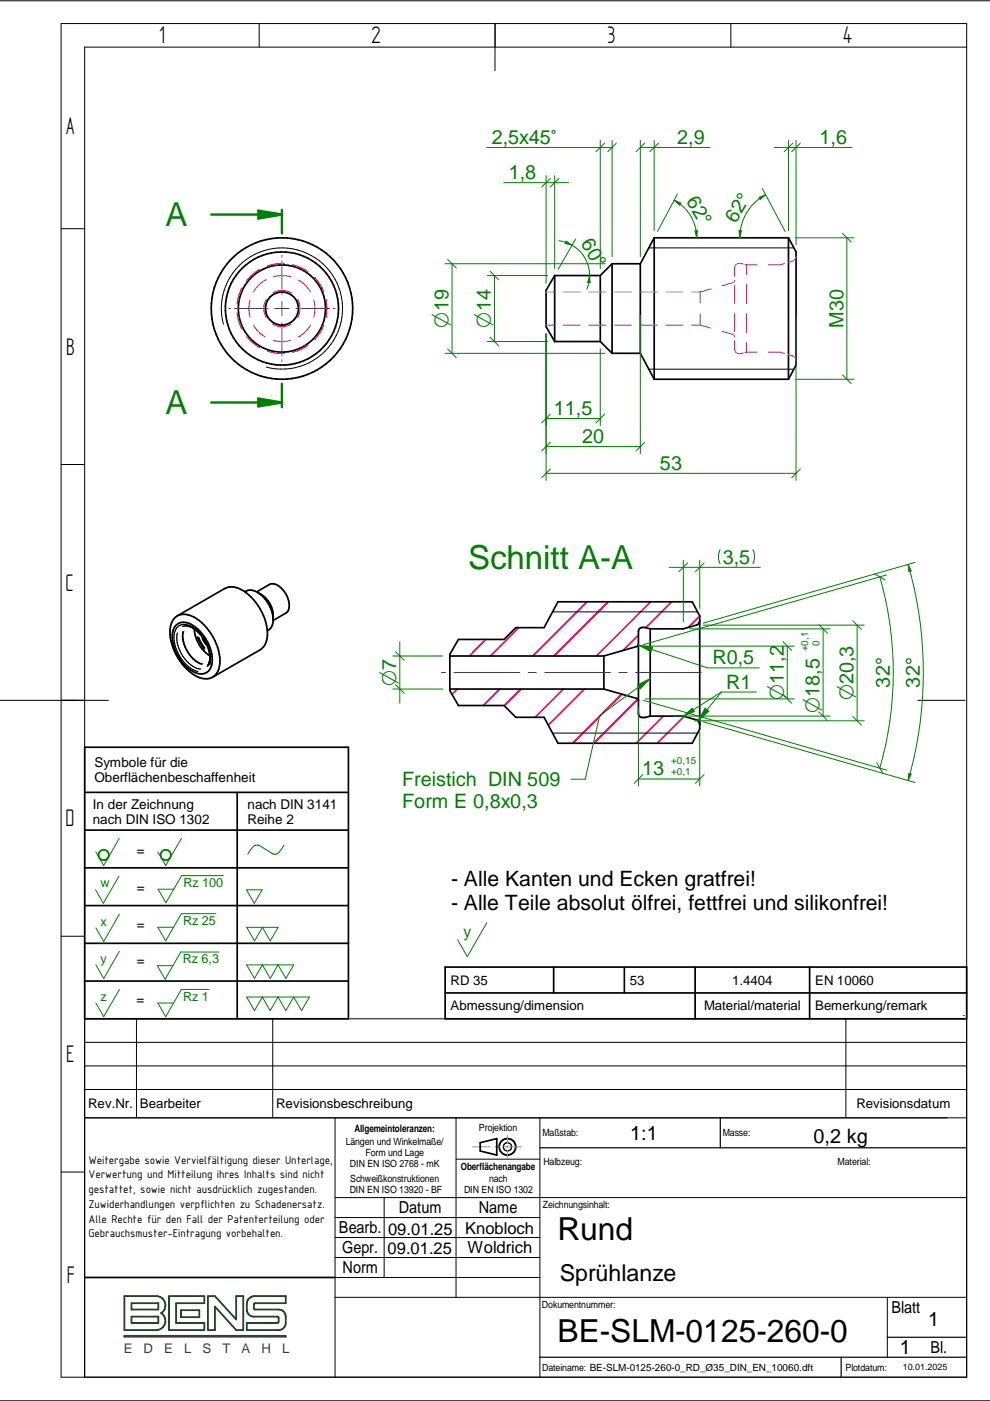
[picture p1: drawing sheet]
<svg xmlns="http://www.w3.org/2000/svg" width="210mm" height="297mm" viewBox="0 0 210 297" stroke-linecap="round" stroke-linejoin="round" font-family="sans-serif">
<g fill="none" stroke="#000" stroke-width=".21">
<path d="M0 .2h209.9M13 5h192v287h-192zM54.9 5v5M105 5l-.1 10M155 5v5M205 10h-187.1v282M13 48.5h4.9M47.4 68.7a12.9 12.9 0 0 1 11.3-16.1 12.9 12.9 0 0 1 13.9 13.9 12.9 12.9 0 0 1-16.1 11.3M13 98.5h4.9M0 148.5h23M194.6 148.5h10M13 198.5h4.9"/>
<path d="M17.9 216h187.1M28.9 216v21M57.8 216v21M179.3 216v21M17.9 226h187.1M17.9 237h187.1M17.9 231h187.1M17.9 221h187.1M71 237v55M96.7 237v38.1M114.5 237v55M13 248.5h4.9"/>
<path d="M71 258.1h43.5M71 253.9h134M81.4 253.9v16.9M96.7 245.8h17.8M71 275.1h134M71 262.4h43.5M71 266.6h43.5M71 270.8h43.5M188.1 275.1v12.7M0 297h209.9"/>
</g>
<g fill="none" stroke="#000" stroke-width=".25">
<path d="M152.7 237v6.4M114.5 243.4h90.5M114.5 287.8h90.5M178.4 287.8v4.2M188.1 283.5h16.9"/>
<circle cx="107.6" cy="243.2" r=".87"/>
</g>
<g fill="none" stroke="#000" stroke-width=".36">
<path d="M17.9 158.4h56v57.6h-56zM17.9 176h56M17.9 168h56M50.3 168v48M17.9 184h56M17.9 192h56M17.9 200h56M17.9 208h56M101.8 242.3l3.5-.9v3.5l-3.5-.9zM17.9 270.8h53.1"/>
<circle cx="59.8" cy="65.4" r="9.2"/>
<circle cx="59.8" cy="65.4" r="12"/>
<circle cx="59.8" cy="65.4" r="15"/>
<circle cx="59.8" cy="65.4" r="3.5"/>
<circle cx="107.6" cy="243.2" r="1.75"/>
</g>
<path d="M100.2 243.1h3.8M104.9 243.1h1M106.8 243.1h3.8M107.6 240.7v1.8M107.6 242.9v.5M107.6 243.8v1.8" fill="none" stroke="#229aff" stroke-width=".21"/>
<path d="M26.4 274.8h6.7a1.95 1.95 0 0 1 1.9 1.4 1.95 1.95 0 0 1-.8 2.2 1.95 1.95 0 0 1 .8 2.2 1.95 1.95 0 0 1-1.9 1.4h-6.7zM27.9 276.3h5.7v1.3h-5.7zM27.9 279.1h5.7v1.4h-5.7zM35.8 274.8h7.5v1.5h-6v4.2h6v1.5h-7.5zM38.4 277.8h3.9v1.5h-3.9zM44.1 274.8h1.5l4.5 5v-5h1.5v7.2h-1.5l-4.5-5v5h-1.5zM52.7 275.4l.6-.4 .7-.2h6.6v1.5h-6.5l-.3 .3v.7l.2 .3h5.1l.6 .2 .6 .4a2.99 2.99 0 0 1 .3 2.3l-.3 .9-.9 .6h-7.1v-1.5h6.5l.3-.3v-.8l-.3-.3h-5.3l-.8-.5a3.4 3.4 0 0 1-.2-2.9z" fill="none" stroke="#004000" stroke-width=".36"/>
<path d="M26.4 283.2h34.2v.2h-34.2z" fill="none" stroke="#3f3f3f" stroke-width=".36"/>
<path d="M204.2 215.3h.1M204.2 216h.1" fill="none" stroke="#008000" stroke-width=".25"/>
<g fill="none" stroke="#008000" stroke-width=".21">
<path d="M25.3 177.8l-3.3 5.7-1.7-2.9M38.5 177.8l-3.4 5.7-1.6-2.9M60.2 179.2a3 3 0 0 1-1.9 1.9l-.4-.1-2.7-1.6a1.3 1.3 0 0 0-1.9 .5l-.8 1.2M25.2 185.8l-3.3 5.7-1.6-2.9M25.3 193.8l-3.3 5.8-1.7-2.9M45.8 193.7h-7.3l-3.4 5.8-1.6-2.9h3.3M47.3 185.7h-8.8l-3.3 5.7-1.7-2.9h3.3M52.3 188.7h3.3l-1.7 2.8zM52.3 196.6h6.7l-1.7 2.9-1.7-2.9-1.6 2.9zM103.2 195.6l-4.1 7.2-2.1-3.6M25.3 201.7l-3.3 5.8-1.7-2.9M25.3 209.8l-3.3 5.7-1.7-2.8"/>
<path d="M44.3 209.8h-5.8l-3.4 5.8-1.6-2.9h3.3M46.4 201.8h-8.1l-3.3 5.8-1.6-2.9h3.3M52.3 204.6h10l-1.7 2.9-1.7-2.9-1.6 2.9-1.7-2.9-1.6 2.9zM52.3 211.4h13.3l-1.7 2.9-1.6-2.9-1.7 2.9-1.7-2.9-1.6 2.9-1.7-2.9-1.6 2.9z"/>
</g>
<g fill="none" stroke="#008000" stroke-width=".36">
<circle cx="22" cy="181.3" r="1.1"/>
<circle cx="35.1" cy="181.3" r="1.1"/>
</g>
<g fill="none" stroke="#f0f" stroke-width=".25">
<path d="M53.8 58l-1.5 1.5M55 57.2l-.5 .3M55 57.2a8 8 0 0 0-2.7 2.3M56.3 59.4a6.8 6.8 0 0 0-2.6 2.5M56.3 59.4h.1M58 58.7l.4-.2a7.2 7.2 0 0 1 3.2 .2M60.2 55.9h-1.5l-2 .5M60.2 55.9l-1.5 .1-2 .5M62 56.2l1.9 .6M62 56.1l.2 .1a8 8 0 0 1 3.1 1.5M63.3 59.4l.3 .2a7 7 0 0 1 2.2 2.3M64.7 57.2l.6 .4"/>
<path d="M66.7 58.9a8.7 8.7 0 0 1 1.9 2.9M66.7 58.8l.7 .8M50.3 66.3v.5M50.3 66.8l.4 1.7 .6 1.3M50.3 64.1v.4M50.3 66.3l.1 .4M50.4 66.7l.4 1.8 .6 1.3M50.4 64.1l-.1 .4M51.3 61.1l-.5 1.3-.5 1.7a7.4 7.4 0 0 1 1-3zM52.3 71.3l.8 .9 1.4 1.2M52.3 71.3l1.5 1.5 1.2 .9M53 63.6a6.7 6.7 0 0 0 0 3.6"/>
<path d="M53.7 68.9l.3 .5a6.9 6.9 0 0 0 2.3 2.1M56.5 63.5a3.7 3.7 0 0 0 0 3.8M56.7 74.4l2 .5 1.5 .1M56.7 74.4l2 .4 1.5 .1M57.8 68.7a3.8 3.8 0 0 0 3.9 0M57.8 68.7h.1M57.8 62.1a3.8 3.8 0 0 1 3.9 0M58 72.2l.4 .1a7.1 7.1 0 0 0 3.2-.1M61.7 62.1h.1M63.1 63.5a3.8 3.8 0 0 1 0 3.8M65.3 73.2l-1.4 .8-1.9 .6M65.3 73.2a8.7 8.7 0 0 1-3.2 1.5"/>
<path d="M65.8 68.9l-.1 .2a7.1 7.1 0 0 1-2.4 2.4M66.5 63.6l.1 .3a6.7 6.7 0 0 1-.1 3.3M67.8 60.3l.8 1.6M67.9 70.5l-1.2 1.5M68.6 68.9l-.3 .8M68.6 69l-.8 1.5-1.1 1.4M69.1 63.6a9.3 9.3 0 0 1 0 3.6M69.1 67.2h.1M69.2 63.6h.1M69.2 63.6a9.5 9.5 0 0 1 0 3.6M69.2 67.2h.1"/>
</g>
<path d="M44.8 45.5h15v4M59.8 81.3v4" fill="none" stroke="#008000" stroke-width=".51"/>
<path d="M54.8 44.7l5 .8-5 .8z" fill="#008000"/>
<path d="M54.8 44.7l5 .8-5 .8zM44.8 85.3h15" fill="none" stroke="#008000" stroke-width=".51"/>
<path d="M54.8 84.5l5 .8-5 .9z" fill="#008000"/>
<path d="M59.8 44.5v1M54.8 84.5l5 .8-5 .9zM59.8 85.3v1" fill="none" stroke="#008000" stroke-width=".51"/>
<g fill="none" stroke="#f00" stroke-width=".36">
<path d="M103 135.6l-3.5 3.5M110 133.1l-6 6M124.5 127.6l-11.5 11.5M128.9 127.6l-11.4 11.5M135.4 134.6l-3.3 3.3M137.9 127.6l-11.5 11.5M142.4 127.6l-5.5 5.5M148.4 130.6l-2.4 2.4M97 146.1l-1.2 1.1M106 146.1l-3.5 3.5M110.4 146.1l-3.5 3.5M119.4 146.1l-6 6"/>
<path d="M123.9 146.1l-7.7 7.7M131.8 147.2l-10.4 10.4M135.2 148.2l-9.3 9.4M140.6 151.8l-5.7 5.8M145.1 151.9l-5.7 5.7"/>
</g>
<g fill="none" stroke="#000" stroke-width=".36">
<path d="M117.6 58.4l-1.8 3.2v7.7l1.8 3.1M117.6 58.4h9.7M117.6 58.4v14M127.3 58.4v14M129.8 55.9l-2.5 2.5M129.8 55.9h6M129.8 55.9v19M135.8 55.9v19M138.7 50.4l-2.9 5.5M138.7 50.4h28.5M138.7 50.4v30M167.2 50.4l1.6 3v24l-1.6 3"/>
<path d="M167.2 50.4v30M117.6 72.4h9.7M127.3 72.4l2.5 2.5M129.8 74.9h6M135.8 74.9l2.9 5.5M138.7 80.4h28.5M37.1 132.8a2.68 2.68 0 0 1 3.9-.2 8.9 8.9 0 0 1 3.9 8.4 2.33 2.33 0 0 1-3.6 1.6 8.9 8.9 0 0 1-4.7-8.5zM37.2 130.9a4 4 0 0 1 5 .7 11.6 11.6 0 0 1 4.4 9.1 3.1 3.1 0 0 1-1.5 2.9 3.1 3.1 0 0 1-3.3-.1 11.1 11.1 0 0 1-5.6-10.9l.4-1zM37.6 130.6l10-5.8a4.6 4.6 0 0 1 5.2 1.4 11.2 11.2 0 0 1 3.8 9.1l-.1 .5a3.1 3.1 0 0 1-1.3 2l-10.1 5.8M39.1 132.7a4.4 4.4 0 0 1 3 1.4l1.3 1.7 1 2.4 .1 1.8-.5 1.2M41.2 133.3a7.1 7.1 0 0 0 3.3 5.7M51.9 125.5l.6-.3 .8-.1 1.3 .5"/>
<path d="M54.4 125.5l2.7-1.6a2.5 2.5 0 0 1 2.9 1.2 4.5 4.5 0 0 1 1.1 4.4l-.5 .5-2.7 1.6M54.6 125.6a5.7 5.7 0 0 1 3.3 5.8M54.6 125.6a7.4 7.4 0 0 1 3.3 5.8M57.9 131.4l-.2 1.3-.5 .6-.5 .4M95.4 139.1h32.6M97.2 135.6h9.7l2.5-2.5h6l2.9-5.5h28.5l1.6 3v24l-1.6 3h-28.5l-2.9-5.5h-6l-2.5-2.5h-9.7l-1.8-3.2v-7.7zM128 139.1v7M135.4 136.6l-.4 .5-7 2M137.9 133.3l-1.2-.3a.94 .94 0 0 0-1.3 .8v17.5l.1 .5a1.19 1.19 0 0 0 1.3 .3l1.1-.3M137.9 133.3v18.5M148.4 131.6a.97 .97 0 0 1-.8 .9l-2.9 .8h-6.8M95.4 146.1h32.6"/>
<path d="M128 146.1l7 2 .4 .5M137.9 151.8h6.8l2.9 .8a.97 .97 0 0 1 .8 1M94.4 205h110.6v11h-110.6zM94.4 210.5h110.6M117.4 205v5.5M132.4 205v5.5M147.4 205v11M171.7 205v11"/>
</g>
<path d="M137.6 52.6h30.7M137.6 78.3h30.7M117.2 129.7h30.7M117.2 155.4h30.7" fill="none" stroke="#000" stroke-width=".21"/>
<g fill="none" stroke="#00f" stroke-width=".21">
<path d="M59.8 54.2v.3M59.8 55.3v6M48.5 65.4h.4M49.7 65.4h5.9M56.4 65.4h.4M58.3 65.4h3M59.8 68.4v.4M59.8 69.5v6M59.8 76.3v.4M59.8 62.1v.3M59.8 63.9v3M62.8 65.4h.3"/>
<path d="M63.9 65.4h6M70.7 65.4h.3"/>
</g>
<path d="M37.6 134.2a7.1 7.1 0 0 0 4.6 7.6h.4M38.8 134h.1M38.8 134a6.7 6.7 0 0 0 3.9 6.8M38.9 134a6.7 6.7 0 0 0 3.9 6.8M38.9 132.8h-.2M41.8 135l.7 1.4 .8 1.2M41.9 135.1l.6 1.3 .9 1.2M42.1 135.1l.8 1.5 .6 .8M42.8 135.3l.8 1.4M42.8 140.8h.1M44.3 140.7h.1M44.5 140.9a7.9 7.9 0 0 0-4.6-8.4 2.19 2.19 0 0 0-3 2.2 8.1 8.1 0 0 0 5.1 7.7" fill="none" stroke="#000" stroke-width=".25"/>
<g fill="none" stroke="#f0f" stroke-width=".25">
<path d="M155.5 59.9l-2.4 .7M155.7 59.6l-.1 .2M155.8 59.4l-.1 .1M155.8 56.5v2.1M156.2 56l-.3 .2M156.7 55.9h-.3M156.9 55.9h.2M157.2 55.9l.4 .1M157.9 56.1l.4 .1M158.3 56.2v2M158.3 56.2h2.3M162.9 56.2h2.3"/>
<path d="M166.3 55.9l-.9 .2M168.2 55.3l-1 .3M168.7 54.8l-.3 .3M168.8 54.4l-.1 .2M115.8 68.9h1.8M115.8 61.9h1.8M119.4 68.9h3.6M119.4 61.9h3.6M124.8 68.9h3.7M124.9 61.9h3.6M130.3 68.9h3.6M130.3 61.9h3.6"/>
<path d="M135.7 68.9h3.7M135.8 61.9h3.6M141.2 68.9h3.6M141.2 61.9h3.6M146.6 68.9h1.8M146.7 61.9h1.7M148.4 68.9l2.3 .7M148.4 61.9v2.3M148.4 66.6v2.3M150.8 61.3l-2.4 .6M153.1 70.3l2.4 .7M155.6 71l.1 .2"/>
<path d="M155.7 71.3l.1 .1M155.8 60.6v3.8M155.8 66.4v3.9M155.8 72.2v2.2M155.9 74.5l.3 .3M156.4 74.9l.3 .1M157.1 75h-.2M157.6 74.8l-.4 .2M158.3 60.3v4.1M158.3 66.5v4M158.3 72.6v2.1M158.3 74.7h2.2"/>
<path d="M158.3 74.7l-.4 .1M162.9 74.7h2.3M165.3 74.7l1 .3M167.2 75.2l1 .3M168.4 75.7l.3 .3M168.7 76.2l.1 .2"/>
</g>
<g fill="none" stroke="#008000" stroke-width=".21">
<path d="M103.2 31.3h26.6M106.8 38.7h13.8M115.8 37.2v22.9M116.7 37.8l-1.8 1.8M117.6 37.2v19.7M118.5 37.8l-1.8 1.8M127.3 29.8v27.1M128.2 30.4l-1.8 1.8M129.8 29.8v24.6M130.7 30.4l-1.8 1.8M135.8 29.8v24.6M135.8 31.3h14.7"/>
<path d="M136.7 30.4l-1.8 1.8M138.7 29.8v19.1M139.6 30.4l-1.8 1.8M161.6 40l4.9 9.1M164.2 31.3h16.5M167.2 29.8v19.1M168.1 30.4l-1.8 1.8M168.8 29.8v22.1M169.7 30.4l-1.8 1.8M94.3 55.9h34M94.9 55l1.9 1.8M95.8 55.9v19"/>
<path d="M103.3 58.4h12.8M103.9 57.5l1.8 1.8M104.8 58.4v14M160.9 41.9l1.4-.6-1.1 1zM168.7 50.4h12.4M178.6 49.5l1.9 1.8M179.6 50.4v30M94.3 74.9h34M94.9 74l1.9 1.8M103.3 72.4h12.8M103.9 71.5l1.8 1.8M115.8 70.8v31.1"/>
<path d="M127.3 73.9v16.3M135.8 66.9v29.3M168.8 66.9v35M178.6 79.5l1.9 1.8M115.8 88.7h11.5M115.8 94.7h20M116.7 87.8l-1.8 1.9M116.7 93.8l-1.8 1.8M116.7 99.4l-1.8 1.9M128.2 87.8l-1.8 1.9M136.7 93.8l-1.8 1.8M168.7 80.4h12.4"/>
<path d="M169.7 99.4l-1.8 1.9M115.8 100.4h53"/>
</g>
<path d="M160.9 41.9l1.4-.6-1.1 1z" fill="#008000"/>
<path d="M156.7 48.9h.5l-.4 1.5z" fill="none" stroke="#008000" stroke-width=".21"/>
<path d="M156.7 48.9h.5l-.4 1.5z" fill="#008000"/>
<path d="M143.6 41.1l-4.2 8M147.3 48.9h.5l-.1 1.5zM162.3 41.3a10.3 10.3 0 0 0-5.5 9.1" fill="none" stroke="#008000" stroke-width=".21"/>
<path d="M147.3 48.9h.5l-.1 1.5z" fill="#008000"/>
<path d="M142.9 42.4l1.4 .7-.2 .4z" fill="none" stroke="#008000" stroke-width=".21"/>
<path d="M142.9 42.4l1.4 .7-.2 .4z" fill="#008000"/>
<path d="M122 50.7l-3.7 6.4M125 58.4l.1 1.5h-.5zM142.9 42.4a9.1 9.1 0 0 1 4.8 8" fill="none" stroke="#008000" stroke-width=".21"/>
<path d="M125 58.4l.1 1.5h-.5z" fill="#008000"/>
<path d="M120 51.1l1.3 .9-1.5-.4z" fill="none" stroke="#008000" stroke-width=".21"/>
<path d="M120 51.1l1.3 .9-1.5-.4z" fill="#008000"/>
<g fill="none" stroke="#008000" stroke-width=".21">
<path d="M118.5 51a7.5 7.5 0 0 1 5.9 10.3M194 119.3l-44.9 12.8M83.3 139.1h10.6M83.9 138.2l1.8 1.8M84.8 136.1v13M146.2 133.3h29.8M173.6 132.4l1.8 1.9M174.5 133.3v18.5M185.4 121.7l2.3 1.3M186.5 122.3a73.4 73.4 0 0 1 0 40.6M188 121.9l-51.6 14.8M83.3 146.1h10.6"/>
<path d="M83.9 145.2l1.8 1.8M135.4 150.1v16.5M136.4 148.5l51.6 14.8M142.8 151.8h33.2M148.4 155.1v11.5M149.1 153l44.9 12.9M173.6 150.9l1.8 1.9M135.4 165.2h13M136.3 164.2l-1.8 1.9M149.3 164.2l-1.9 1.9M185.9 161.7l1.3 2.3M192.7 164l.5 .1-.6 1.4z"/>
</g>
<path d="M192.7 164l.5 .1-.6 1.4z" fill="#008000"/>
<path d="M192.6 119.7l.6 1.4-.5 .1z" fill="none" stroke="#008000" stroke-width=".21"/>
<path d="M192.6 119.7l.6 1.4-.5 .1z" fill="#008000"/>
<g fill="none" stroke="#008000" stroke-width=".21">
<path d="M144.9 118.8v13M145.8 119.4l-1.8 1.8M148.4 118.8v10.3M149.3 119.4l-1.9 1.8M152.7 116.5a3.3 3.3 0 0 0 0 3M159.6 116.5l.4 1.5-.4 1.5M192.6 119.7a83.3 83.3 0 0 1 0 45.8M135.3 136.8l3 .4-.3 1zM135.3 136.8l14.7 4.8h11M136.9 137h31.5M141.9 120.3h19.3M149.1 132.5h34.1"/>
<path d="M166 136.1l1.9 1.8M166.9 137v11.2M180.8 131.6l1.8 1.9M181.7 132.5v20.3M136.9 148.2h31.5M147.2 152.8h36M166 147.3l1.9 1.8M180.8 151.9l1.8 1.9"/>
</g>
<path d="M93.6 142.6h.9M96.2 142.6h14M112 142.6h1.7M115.5 142.6h14M131.2 142.6h1.8M134.7 142.6h14" fill="none" stroke="#00f" stroke-width=".21"/>
<path d="M135.3 136.8l3 .4-.3 1z" fill="#008000"/>
<path d="M149.5 150.2l.8 .6-2.3 2zM160.4 146.7h-7.4l-5 6.1" fill="none" stroke="#008000" stroke-width=".21"/>
<path d="M149.5 150.2l.8 .6-2.3 2z" fill="#008000"/>
<path d="M153 146.7l-8.1 5.1" fill="none" stroke="#008000" stroke-width=".21"/>
<path d="M144.9 151.8l1.9-1.6 .4 .7z" fill="#008000"/>
<path d="M137.9 143.9l-10.8 7.8-3 13.5M144.9 151.8l1.9-1.6 .4 .7z" fill="none" stroke="#008000" stroke-width=".21"/>
<path d="M135.1 145.2l2.8-1.3-2.2 2.1z" fill="#008000"/>
<path d="M135.1 145.2l2.8-1.3-2.2 2.1zM121.1 165.2h3" fill="none" stroke="#008000" stroke-width=".21"/>
<g font-size="7" fill="#008000">
<text x="35.1" y="48">A</text>
<text x="35.1" y="87.8">A</text>
<text x="99.2" y="120.7">Schnitt A-A</text>
</g>
<g font-size="6.7">
<text x="118.2" y="262.9">Rund</text>
<text x="118.2" y="284.6">BE-SLM-0125-260-0</text>
</g>
<g font-size="5.8">
<text x="33.8" y="9.2">1</text>
<text x="78.8" y="9.2">2</text>
<text x="128.8" y="9.2">3</text>
<text x="178.8" y="9.2">4</text>
<text x="14" y="28.4">A</text>
<text x="14" y="75.2">B</text>
<text x="13.9" y="125.2">C</text>
<text x="13.9" y="175.2">D</text>
<text x="14" y="225.2">E</text>
<text x="14.2" y="271.9">F</text>
</g>
<text font-size="4.9" x="118.7" y="271.5">Sprühlanze</text>
<g font-size="4.6" fill="#008000">
<text x="95.1" y="69.5" transform="rotate(-90 95.1 69.5)">O19</text>
<text x="104.1" y="69.5" transform="rotate(-90 104.1 69.5)">O14</text>
<text x="84" y="145.5" transform="rotate(-90 84 145.5)">O7</text>
<text x="166.2" y="148.4" transform="rotate(-90 166.2 148.4)">O11,2</text>
<text x="181" y="148.5" transform="rotate(-90 181 148.5)">O20,3</text>
<text x="173.8" y="151.2" transform="rotate(-90 173.8 151.2)">O18,5</text>
</g>
<g font-size="4.5">
<text x="95.7" y="187.9">- Alle Kanten und Ecken gratfrei!</text>
<text x="95.7" y="192.9">- Alle Teile absolut ölfrei, fettfrei und silikonfrei!</text>
</g>
<g font-size="4.2" fill="#008000">
<text x="104.2" y="30.5">2,5x45v</text>
<text x="143.6" y="30.5">2,9</text>
<text x="173.8" y="30.5">1,6</text>
<text x="107.9" y="38">1,8</text>
<text x="145.4" y="42.7" transform="rotate(59 145.4 42.7)">62°</text>
<text x="156" y="47.4" transform="rotate(-59 156 47.4)">62°</text>
<text x="123.1" y="51.6" transform="rotate(60 123.1 51.6)">60°</text>
<text x="178.8" y="69.5" transform="rotate(-90 178.8 69.5)">M30</text>
<text x="117.4" y="88">11,5</text>
<text x="123.4" y="93.9">20</text>
<text x="139.9" y="99.6">53</text>
<text x="153.2" y="119.5">3,5</text>
<text x="151.1" y="140.9">R0,5</text>
<text x="154" y="146">R1</text>
<text x="188.6" y="145.8" transform="rotate(-90 188.6 145.8)">32°</text>
<text x="195" y="145.8" transform="rotate(-90 195 145.8)">32°</text>
<text x="85.3" y="166.7">Freistich DIN 509</text>
<text x="136.1" y="164.4">13</text>
<text x="85.3" y="171.2">Form E 0,8x0,3</text>
</g>
<g font-size="4.2">
<text x="133.6" y="241.8">1:1</text>
<text x="172.5" y="242.4">0,2 kg</text>
<text x="196.8" y="281.1">1</text>
<text x="190.8" y="287.1">1</text>
</g>
<g font-size="3.5">
<text x="84.6" y="257.2">Datum</text>
<text x="101.5" y="257.2">Name</text>
<text x="71.9" y="261.5">Bearb.</text>
<text x="82.3" y="261.7">09.01.25</text>
<text x="98.6" y="261.5">Knobloch</text>
<text x="72.5" y="265.7">Gepr.</text>
<text x="72.6" y="269.9">Norm</text>
<text x="82.2" y="265.8">09.01.25</text>
<text x="99.1" y="265.6">Woldrich</text>
<text x="189" y="278.4">Blatt</text>
<text x="197.3" y="286.9">Bl.</text>
</g>
<text font-size="3.4" fill="#008000" x="98.3" y="198.6">y</text>
<g font-size="2.9">
<text x="20" y="162.6">Symbole für die</text>
<text x="20" y="165.8">Oberflächenbeschaffenheit</text>
<text x="19.7" y="171.6">In der Zeichnung</text>
<text x="52.5" y="171.6">nach DIN 3141</text>
<text x="19.7" y="174.8">nach DIN ISO 1302</text>
<text x="52.5" y="174.8">Reihe 2</text>
<text x="29" y="181.4">=</text>
<text x="29" y="189.1">=</text>
<text x="29" y="196.9">=</text>
<text x="29" y="204.7">=</text>
<text x="29" y="213">=</text>
</g>
<g font-size="2.8">
<text x="95.5" y="208.7">RD 35</text>
<text x="133.6" y="208.7">53</text>
<text x="155.3" y="208.7">1.4404</text>
<text x="172.8" y="208.7">EN 10060</text>
<text x="95.5" y="214.2">Abmessung/dimension</text>
<text x="149.3" y="214.2">Material/material</text>
<text x="172.8" y="214.2">Bemerkung/remark</text>
<text x="18.7" y="234.9">Rev.Nr.</text>
<text x="29.7" y="234.9">Bearbeiter</text>
<text x="58.6" y="234.9">Revisionsbeschreibung</text>
<text x="181.6" y="234.9">Revisionsdatum</text>
</g>
<g font-size="2.8" fill="#3f3f3f">
<text x="26.2" y="286.8">E</text>
<text x="30.4" y="286.8">D</text>
<text x="34.8" y="286.8">E</text>
<text x="39" y="286.8">L</text>
<text x="42.9" y="286.8">S</text>
<text x="47.2" y="286.8">T</text>
<text x="51.2" y="286.8">A</text>
<text x="55.5" y="286.8">H</text>
<text x="59.8" y="286.8">L</text>
</g>
<g font-size="2.7" fill="#008000">
<text x="21.3" y="188.2">w</text>
<text x="38.9" y="188.1">Rz 100</text>
<text x="21.3" y="196.2">x</text>
<text x="38.8" y="196.1">Rz 25</text>
<text x="21.3" y="204.1">y</text>
<text x="38.7" y="204.3">Rz 6,3</text>
<text x="21.3" y="212.2">z</text>
<text x="38.8" y="212.2">Rz 1</text>
</g>
<g font-size="2.6">
<text x="18.8" y="246.7">Weitergabe sowie Vervielfältigung dieser Unterlage,</text>
<text x="18.8" y="249.9">Verwertung und Mitteilung ihres Inhalts sind nicht</text>
<text x="18.8" y="253">gestattet, sowie nicht ausdrücklich zugestanden.</text>
<text x="18.8" y="256.1">Zuwiderhandlungen verpflichten zu Schadenersatz.</text>
<text x="18.8" y="259.2">Alle Rechte für den Fall der Patenterteilung oder</text>
<text x="18.8" y="262.4">Gebrauchsmuster-Eintragung vorbehalten.</text>
</g>
<g font-size="2.1" fill="#008000">
<text x="173.8" y="136.9" transform="rotate(-90 173.8 136.9)">0</text>
<text x="171.4" y="138.1" transform="rotate(-90 171.4 138.1)">+0,1</text>
<text x="142.3" y="162">+0,15</text>
<text x="142.3" y="164.4">+0,1</text>
</g>
<g font-size="2.1">
<text x="75.1" y="240">Allgemeintoleranzen:</text>
<text x="101.5" y="239.8">Projektion</text>
<text x="73.3" y="242.8">Längen und Winkelmaße/</text>
<text x="77.5" y="245.1">Form und Lage</text>
<text x="115" y="240.9">Maßstab:</text>
<text x="153.2" y="240.9">Masse:</text>
<text x="74.2" y="247.5">DIN EN ISO 2768 - mK</text>
<text x="74.2" y="250.7">Schweißkonstruktionen</text>
<text x="97.7" y="248">Oberflächenangabe</text>
<text x="103.7" y="250.6">nach</text>
<text x="115.2" y="246.9">Halbzeug:</text>
<text x="177.6" y="247">Material:</text>
<text x="74.1" y="253">DIN EN ISO 13920 - BF</text>
<text x="98.4" y="253">DIN EN ISO 1302</text>
<text x="115.1" y="256.2">Zeichnungsinhalt:</text>
<text x="114.9" y="277.4">Dokumentnummer:</text>
<text x="115" y="290.6">Dateiname: BE-SLM-0125-260-0_RD_Ø35_DIN_EN_10060.dft</text>
<text x="179.3" y="290.6">Plotdatum:</text>
</g>
<text font-size="1.9" x="191.4" y="290.5">10.01.2025</text>
</svg>
